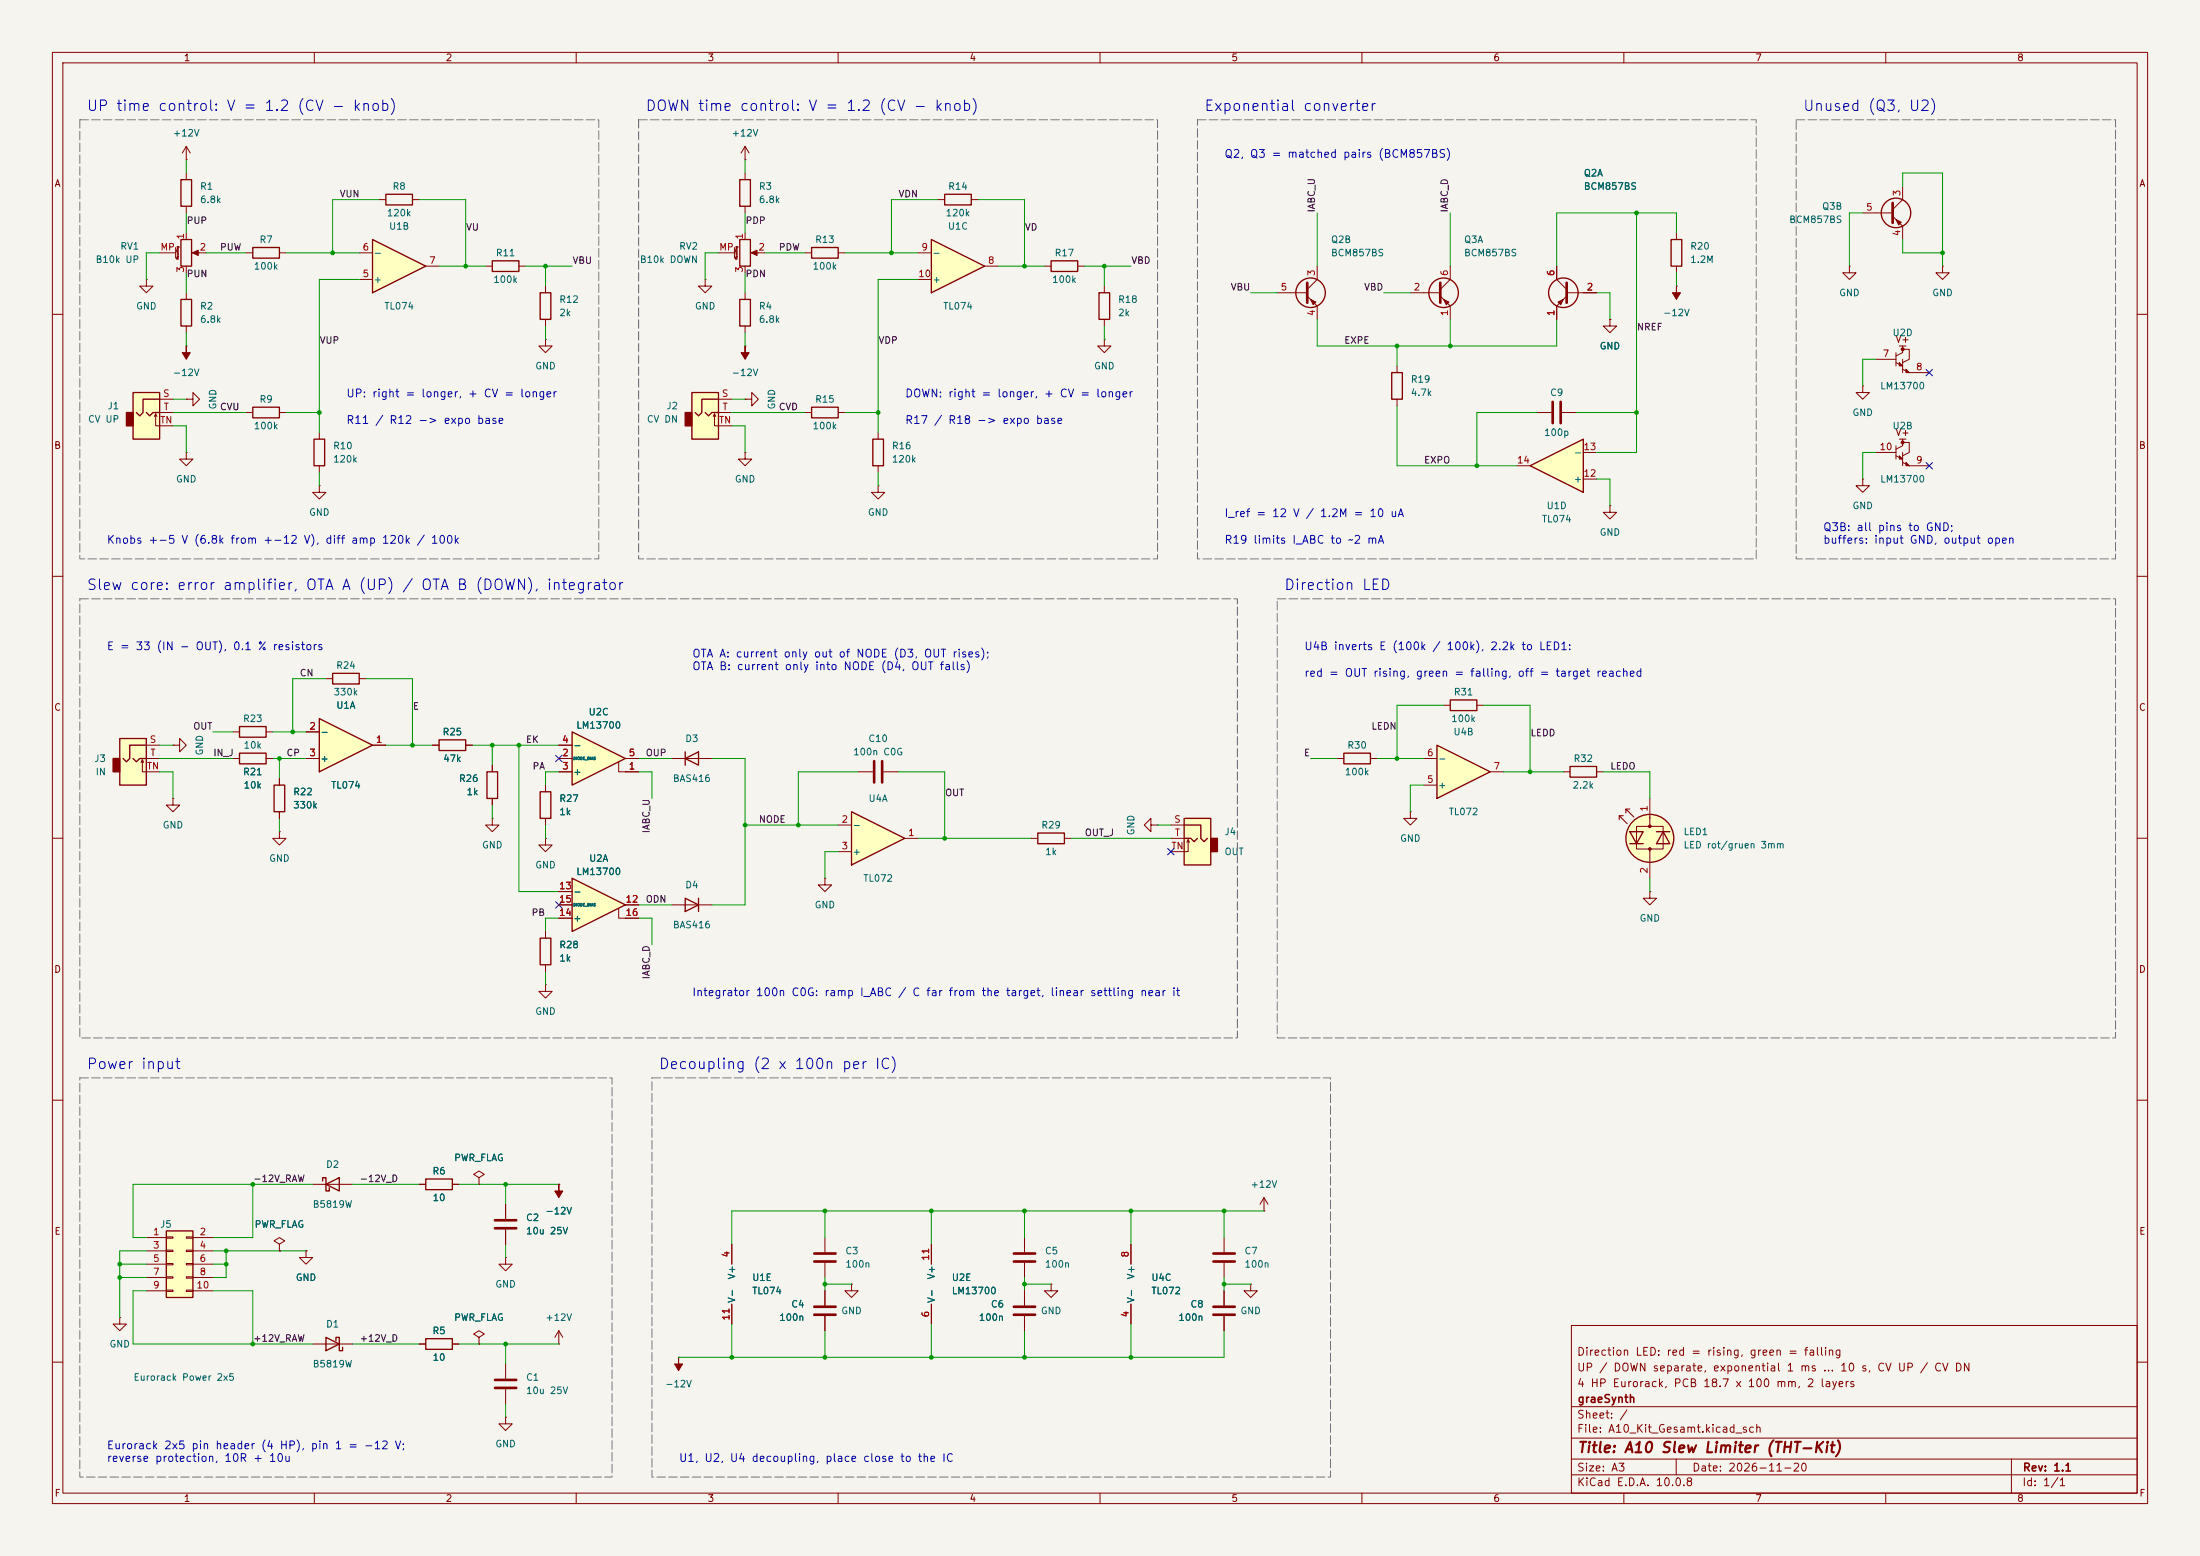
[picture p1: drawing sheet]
<svg xmlns="http://www.w3.org/2000/svg" width="420mm" height="297mm" viewBox="0 0 420 297" stroke-linecap="round" stroke-linejoin="round" font-family="sans-serif">
<path d="M0 0h420v297h-420z" fill="#f5f4ef" stroke="#f5f4ef" stroke-width=".19"/>
<g fill="none" stroke="#840000" stroke-width=".19">
<path d="M10 10h400v277h-400zM12 12h396v273h-396zM60 10v2M110 10v2M160 10v2M210 10v2M260 10v2M310 10v2M360 10v2M137.2 48.3h3M140.2 47.2v2.1M142.2 44.5v1.2"/>
<path d="M142.2 50.8v1.3M143.8 48.3h2.2M10 60h2M35.6 76.2h1.2v-1.3l1.3 1.3-1.3 1.3v-1.3M35.6 76.2h.1M408 60h2M10 110h2M408 110h2M62.2 129.5h1.3M68.6 129.5h1.2M10 160h2M408 160h2"/>
<path d="M10 210h2M408 210h2M300 253h108v32h-108zM10 260h2M300 278.5h108M300 274.5h108M300 268.5h108M320 278.5v3M384 278.5v6.5M408 260h2M60 285v2M110 285v2"/>
<path d="M160 285v2M210 285v2M260 285v2M300 281.5h108M310 285v2M360 285v2"/>
</g>
<path d="M141.2 45.7h2.1v5.1h-2.1zM63.5 128.5h5.1v2.1h-5.1z" fill="none" stroke="#840000" stroke-width=".25"/>
<path d="M143.4 48.3l1.1-.5v1z" fill="#840000" stroke="#840000" stroke-width=".19"/>
<path d="M61 137.2l10.1 5-10.1 5.1z" fill="#ffffc2"/>
<path d="M61 137.2l10.1 5-10.1 5.1z" fill="none" stroke="#840000" stroke-width=".25"/>
<path d="M58.4 139.7h2.6M58.4 144.8h2.6M71.1 142.2h2.6" fill="none" stroke="#840000" stroke-width=".19"/>
<path d="M132.1 74.9h5.1v8.9h-5.1z" fill="#ffffc2"/>
<path d="M130.8 78.7h1.3v2.6h-1.3z" fill="#840000" stroke="#840000" stroke-width=".25"/>
<path d="M132.1 74.9h5.1v8.9h-5.1zM134.6 78.7l.7 .7 .6-.7h1.3M137.2 76.2h-3.2v2.5l-.7 .7-.6-.7M166.6 83.8h2.1v5.1h-2.1zM93 147.3h2v5.1h-2z" fill="none" stroke="#840000" stroke-width=".25"/>
<path d="M134.6 53.3v1.3h1.3l-1.3 1.3-1.3-1.3h1.3M134.6 53.3h.1M136.1 79.5l.3-.5v2.3h3.3M136.4 79l.3 .5M137.2 76.2h2.5M137.2 78.7h2.5M167.6 82.6v1.2M167.6 88.9v1.3M33 142.2h1.3v-1.2l1.3 1.2-1.3 1.3v-1.3M33 142.2h.1M94 146.1v1.2M94 152.4v1.3" fill="none" stroke="#840000" stroke-width=".19"/>
<path d="M31.7 234.9h5.1v12.7h-5.1z" fill="#ffffc2"/>
<path d="M31.7 234.9h5.1v12.7h-5.1zM81.3 255.5h5.1v2.1h-5.1z" fill="none" stroke="#840000" stroke-width=".25"/>
<g fill="none" stroke="#840000" stroke-width=".19">
<path d="M104.1 188v1.2h1.3l-1.3 1.3-1.2-1.3h1.2M104.1 188h.1M27.9 236.2h3.8M27.9 238.8h3.8M31.7 236.1h1.3v.2h-1.3zM31.7 238.6h1.3v.3h-1.3zM35.6 236.1h1.2v.2h-1.2zM35.6 238.6h1.2v.3h-1.2zM36.8 236.2h3.8M36.8 238.8h3.8M27.9 241.3h3.8M27.9 243.8h3.8"/>
<path d="M27.9 246.4h3.8M31.7 241.2h1.3v.2h-1.3zM31.7 243.7h1.3v.3h-1.3zM31.7 246.3h1.3v.2h-1.3zM35.6 241.2h1.2v.2h-1.2zM35.6 243.7h1.2v.3h-1.2zM35.6 246.3h1.2v.2h-1.2zM36.8 241.3h3.8M36.8 243.8h3.8M36.8 246.4h3.8M80 256.5h1.3M86.4 256.5h1.2"/>
</g>
<path d="M177.8 45.7l10.2 5.1-10.2 5.1z" fill="#ffffc2"/>
<g fill="none" stroke="#840000" stroke-width=".25">
<path d="M180.3 37.1h5.1v2h-5.1zM141.2 57.2h2.1v5h-2.1zM154.9 47.2h5.1v2.1h-5.1zM177.8 45.7l10.2 5.1-10.2 5.1zM200.7 49.8h5v2h-5zM209.8 55.9h2v5.1h-2zM48.3 77.7h5v2.1h-5zM59.9 83.8h2.1v5.1h-2.1zM45.7 138.7h5.1v2h-5.1zM45.7 143.8h5.1v2h-5.1zM52.3 149.9h2.1v5h-2.1zM83.8 141.2h5.1v2.1h-5.1z"/>
<path d="M103.1 151.1h2.1v5.1h-2.1zM61.6 225.4v-.6h.6v2.5h.7v-.6M62.2 226.1l2.6-1.3v2.5z"/>
</g>
<g fill="none" stroke="#840000" stroke-width=".19">
<path d="M179.1 38.1h1.2M185.4 38.1h1.3M142.2 55.9v1.3M153.7 48.3h1.2M160 48.3h1.3M175.3 48.3h2.5M175.3 53.3h2.5M188 50.8h2.5M199.4 50.8h1.3M205.7 50.8h1.3M210.8 54.6v1.3M47 78.7h1.3"/>
<path d="M53.3 78.7h1.3M142.2 62.2v1.3M210.8 61v1.2M35.6 86.4v1.2h1.2l-1.2 1.3-1.3-1.3h1.3M35.6 86.4h.1M61 92.7v1.3h1.2l-1.2 1.3-1.3-1.3h1.3M61 92.7h.1M61 82.6v1.2M61 88.9v1.3M167.6 92.7v1.3h1.3l-1.3 1.3-1.2-1.3h1.2M167.6 92.7h.1M44.4 139.7h1.3"/>
<path d="M50.8 139.7h1.3M33 152.4v1.3h1.3l-1.3 1.2-1.3-1.2h1.3M33 152.4h.1M44.4 144.8h1.3M50.8 144.8h1.3M53.3 158.8v1.2h1.3l-1.3 1.3-1.2-1.3h1.2M53.3 158.8h.1M53.3 148.6v1.3M53.3 154.9v1.3M82.5 142.2h1.3M88.9 142.2h1.3M104.1 149.9v1.2"/>
<path d="M104.1 156.2v1.3M53.3 237.5l1.1-.6-1.1-.7-1 .7 1 .6v1.3M53.3 238.8h.1M59.7 226.1h7.6M91.4 224.8l1.1-.6-1.1-.7-1 .7 1 .6v1.3M91.4 226.1h.1M91.4 255.3l1.1-.7-1.1-.6-1 .6 1 .7v1.2M91.4 256.5h.1"/>
</g>
<path d="M25.4 74.9h5.1v8.9h-5.1z" fill="#ffffc2"/>
<path d="M24.1 78.7h1.3v2.6h-1.3z" fill="#840000" stroke="#840000" stroke-width=".25"/>
<path d="M34.5 34.3h2.1v5.1h-2.1zM48.3 47.2h5v2.1h-5zM25.4 74.9h5.1v8.9h-5.1zM27.9 78.7l.7 .7 .6-.7h1.3M30.5 76.2h-3.2v2.5l-.6 .7-.7-.7M154.9 77.7h5.1v2.1h-5.1z" fill="none" stroke="#840000" stroke-width=".25"/>
<g fill="none" stroke="#840000" stroke-width=".19">
<path d="M35.6 30.5h.1M35.6 27.9l-.8 1.3M35.6 27.9l.7 1.3M35.6 27.9v2.6M35.6 33v1.3M35.6 39.4v1.2M142.2 30.5h.1M142.2 27.9l-.7 1.3M142.2 27.9l.8 1.3M142.2 27.9v2.6M47 48.3h1.3M53.3 48.3h1.3"/>
<path d="M29.5 79.5l.2-.5v2.3h3.3M29.7 79l.3 .5M30.5 76.2h2.5M30.5 78.7h2.5M104.1 64.8v1.2h1.3l-1.3 1.3-1.2-1.3h1.2M104.1 64.8h.1M153.7 78.7h1.2M160 78.7h1.3M210.8 64.8v1.2h1.3l-1.3 1.3-1.3-1.3h1.3M210.8 64.8h.1M96.5 229.9v2.8M96.5 234.7v2.8"/>
</g>
<path d="M94.5 234.4h4.1M94.5 232.9h4.1" fill="none" stroke="#840000" stroke-width=".51"/>
<path d="M71.1 45.7l10.2 5.1-10.2 5.1z" fill="#ffffc2"/>
<path d="M73.7 37.1h5v2h-5zM34.5 57.2h2.1v5h-2.1zM34.5 45.7h2.1v5.1h-2.1zM71.1 45.7l10.2 5.1-10.2 5.1zM94 49.8h5.1v2h-5.1zM103.1 55.9h2.1v5.1h-2.1zM130.8 171.5l2.5 1.2-2.5 1.3zM133.3 171.5v2.5M62.2 255.3l2.6 1.2-2.6 1.3zM64.1 255.9v-.6h.7v2.5h.6v-.6" fill="none" stroke="#840000" stroke-width=".25"/>
<g fill="none" stroke="#840000" stroke-width=".19">
<path d="M72.4 38.1h1.3M78.7 38.1h1.3M27.9 53.3v1.3h1.3l-1.3 1.3-1.2-1.3h1.2M27.9 53.3h.1M30.5 48.3h3M33.5 47.2v2.1M35.6 44.5v1.2M35.6 50.8v1.3M35.6 55.9v1.3M37.1 48.3h2.3M68.6 53.3h2.5M68.6 48.3h2.5"/>
<path d="M81.3 50.8h2.5M92.7 50.8h1.3M99.1 50.8h1.2M104.1 54.6v1.3M320 54.6h.1M35.6 66h.1M35.6 62.2v1.3M104.1 61v1.2M142.2 76.2h1.3v-1.3l1.3 1.3-1.3 1.3v-1.3M142.2 76.2h.1M142.2 66h.1M142.2 86.4v1.2h1.3l-1.3 1.3-1.2-1.3h1.2"/>
<path d="M142.2 86.4h.1M94 156.2v1.3h1.2l-1.2 1.3-1.3-1.3h1.3M94 156.2h.1M104.1 160v1.3h1.3l-1.3 1.3-1.2-1.3h1.2M104.1 160h.1M128.3 172.7h7.6M58.4 238.8v1.2h1.3l-1.3 1.3-1.3-1.3h1.3M58.4 238.8h.1M59.7 256.5h7.6M96.5 240v1.3h1.3l-1.3 1.3-1.3-1.3h1.3M96.5 240h.1"/>
</g>
<g fill="#840000" stroke="#840000" stroke-width=".19">
<path d="M320 54.6v1.3h.8l-.8 1.3-.7-1.3h.7z"/>
<path d="M35.6 66v1.3h.7l-.7 1.3-.8-1.3h.8z"/>
<path d="M36.7 48.3l1.1-.5v1z"/>
<path d="M142.2 66v1.3h.8l-.8 1.3-.7-1.3h.7z"/>
</g>
<path d="M109.2 139.7l10.2 5.1-10.2 5.1z" fill="#ffffc2"/>
<g fill="none" stroke="#840000" stroke-width=".19">
<path d="M142.2 33v1.3M142.2 39.4v1.2M106.7 147.3h2.5M106.7 144.8h2.5M106.7 142.2h2.5M118.1 145.4v1.9h3.8M119.4 144.8h2.5M22.9 251.5v1.2h1.2l-1.2 1.3-1.3-1.3h1.3M22.9 251.5h.1M106.7 256.5h.1M106.7 254l-.8 1.3M106.7 254l.7 1.3"/>
<path d="M106.7 254v2.5M96.5 270.5v1.3h1.3l-1.3 1.2-1.3-1.2h1.3M96.5 270.5h.1"/>
</g>
<path d="M141.2 34.3h2.1v5.1h-2.1zM109.2 139.7l10.2 5.1-10.2 5.1z" fill="none" stroke="#840000" stroke-width=".25"/>
<path d="M22.9 141h5v8.9h-5z" fill="#ffffc2"/>
<path d="M21.6 144.8h1.3v2.5h-1.3z" fill="#840000" stroke="#840000" stroke-width=".25"/>
<path d="M22.9 141h5v8.9h-5zM25.4 144.8l.6 .6 .7-.6h1.2M27.9 142.2h-3.1v2.6l-.7 .6-.6-.6M103.1 179.1h2.1v5.1h-2.1zM81.3 225h5.1v2.1h-5.1z" fill="none" stroke="#840000" stroke-width=".25"/>
<path d="M26.9 145.5l.3-.5v2.3h3.3M27.2 145l.2 .5M27.9 142.2h2.6M27.9 144.8h2.6M104.1 177.8v1.3M104.1 184.2v1.2M80 226.1h1.3M86.4 226.1h1.2M106.7 226.1h.1M96.5 260.3v2.8M96.5 265.2v2.8" fill="none" stroke="#840000" stroke-width=".19"/>
<path d="M106.7 226.1v1.2h.7l-.7 1.3-.8-1.3h.8z" fill="#840000" stroke="#840000" stroke-width=".19"/>
<path d="M94.5 263.4h4.1M94.5 264.9h4.1" fill="none" stroke="#840000" stroke-width=".51"/>
<path d="M109.2 167.6l10.2 5.1-10.2 5.1z" fill="#ffffc2"/>
<g fill="none" stroke="#840000" stroke-width=".19">
<path d="M128.3 144.8h7.6M163.8 147.3h2.8M168.7 147.3h2.7M269.2 154.9v1.3h1.3l-1.3 1.3-1.2-1.3h1.2M269.2 154.9h.1M106.7 172.7h2.5M106.7 170.2h2.5M106.7 175.3h2.5M118.1 173.4v1.9h3.8M119.4 172.7h2.5M157.5 167.6v1.3h1.2l-1.2 1.3-1.3-1.3h1.3M157.5 167.6h.1"/>
<path d="M139.7 237.5v3.8M157.5 236.2v2.8M177.8 237.5v3.8M195.6 236.2v2.8M215.9 237.5v3.8M233.7 236.2v2.8M241.3 231.1h.1M241.3 228.6l-.8 1.3M241.3 228.6l.8 1.3M241.3 228.6v2.5M129.5 259.1h.1M139.7 248.9v3.8"/>
<path d="M157.5 241v2.8M157.5 246.4v2.8M157.5 251.2v2.8M162.6 245.1v1.3h1.2l-1.2 1.2-1.3-1.2h1.3M162.6 245.1h.1M177.8 248.9v3.8M195.6 241v2.8M195.6 246.4v2.8M195.6 251.2v2.8M200.7 245.1v1.3h1.2l-1.2 1.2-1.3-1.2h1.3M200.7 245.1h.1M215.9 248.9v3.8"/>
<path d="M233.7 241v2.8M233.7 246.4v2.8M233.7 251.2v2.8M238.8 245.1v1.3h1.2l-1.2 1.2-1.3-1.2h1.3M238.8 245.1h.1"/>
</g>
<path d="M130.8 144.8l2.5-1.3v2.6zM130.8 143.5v2.6M109.2 167.6l10.2 5.1-10.2 5.1z" fill="none" stroke="#840000" stroke-width=".25"/>
<path d="M129.5 259.1v1.2h.8l-.8 1.3-.7-1.3h.7z" fill="#840000" stroke="#840000" stroke-width=".19"/>
<g fill="none" stroke="#840000" stroke-width=".51">
<path d="M166.9 145.3v4.1M168.4 145.3v4.1M155.4 239.3h4.1M193.5 239.3h4.1M231.6 239.3h4.1M155.4 240.8h4.1M155.4 249.4h4.1M155.4 251h4.1M193.5 240.8h4.1M193.5 249.4h4.1M193.5 251h4.1M231.6 240.8h4.1"/>
<path d="M231.6 249.4h4.1M231.6 251h4.1"/>
</g>
<path d="M226.1 156.2h5v8.9h-5z" fill="#ffffc2"/>
<path d="M231.1 160h1.3v2.6h-1.3z" fill="#840000" stroke="#840000" stroke-width=".25"/>
<path d="M226.1 156.2h5v8.9h-5zM226.1 157.5h3.1v2.5l.7 .7 .6-.7M226.1 160h1.2l.7 .7 .6-.7" fill="none" stroke="#840000" stroke-width=".25"/>
<path d="M223.5 157.5h2.6M223.5 160h2.6M226.8 160.3l-.2 .5M227.1 160.8l-.3-.5v2.3h-3.3" fill="none" stroke="#840000" stroke-width=".19"/>
<path d="M162.6 154.9l10.1 5.1-10.1 5.1z" fill="#ffffc2"/>
<g fill="none" stroke="#840000" stroke-width=".25">
<path d="M162.6 154.9l10.1 5.1-10.1 5.1zM198.1 159h5.1v2h-5.1z"/>
<circle cx="361.9" cy="40.6" r="2.82"/>
</g>
<g fill="none" stroke="#840000" stroke-width=".19">
<path d="M363.2 35.6v2.5l-1.9 1.9M353.1 50.8v1.3h1.2l-1.2 1.2-1.3-1.2h1.3M353.1 50.8h.1M355.6 40.6h5.7M361.3 41.3l1.9 1.9v2.5M370.8 50.8v1.3h1.3l-1.3 1.2-1.2-1.2h1.2M370.8 50.8h.1M355.6 73.7v1.2h1.3l-1.3 1.3-1.3-1.3h1.3M355.6 73.7h.1M358.1 68.6h3.8M361.9 67.3v2.6M361.9 69.2l1.3 .7"/>
<path d="M362.6 66h1.3M363.2 66v1.3l-1.3 .6M363.2 66.7h1.3v1.9l-1.3 .6M363.2 68.6v2.5M363.2 70.5l1.3 .6h3.8M355.6 91.4v1.3h1.3l-1.3 1.3-1.3-1.3h1.3M355.6 91.4h.1M358.1 86.4h3.8M361.9 85.1v2.5M361.9 87l1.3 .6M362.6 83.8h1.3M363.2 83.8v1.3l-1.3 .6"/>
<path d="M363.2 84.5h1.3v1.9l-1.3 .6M363.2 86.4v2.5M363.2 88.3l1.3 .6h3.8M160 157.5h2.6M219.7 157.5v-1.3l-1.3 1.3 1.3 1.3v-1.3h1.3M221 157.5h.1M160 162.6h2.6M172.7 160h2.6M196.8 160h1.3M203.2 160h1.3"/>
</g>
<path d="M361.3 38.7v3.8" fill="none" stroke="#840000" stroke-width=".51"/>
<g fill="#840000" stroke="#840000" stroke-width=".19">
<path d="M361.9 41.9l1.1 .5-.5 .5z"/>
<path d="M362.6 87l.6 .6h-.6z"/>
<path d="M363.9 88.3l.6 .6h-.6z"/>
<path d="M362.6 69.2l.6 .7h-.6z"/>
<path d="M363.9 70.5l.6 .6h-.6z"/>
</g>
<g fill="#840000" stroke="#840000" stroke-width=".25">
<circle cx="363.2" cy="84.5" r=".25"/>
<circle cx="363.2" cy="66.7" r=".25"/>
</g>
<circle cx="315" cy="160" r="4.6" fill="#ffffc2"/>
<path d="M312.4 157.7h5.1v4.4h-5.1zM315 152.4v3.8M315 162.1v5.5" fill="none" stroke="#840000" stroke-width=".19"/>
<g fill="#840000" stroke="#840000" stroke-width=".19">
<path d="M315 156v1.7z"/>
<circle cx="315" cy="162.1" r=".25"/>
<circle cx="315" cy="157.7" r=".25"/>
</g>
<g fill="none" stroke="#840000" stroke-width=".25">
<path d="M311.1 158.8h2.6l-1.3 2.2zM316.2 158.8h2.6M317.5 158.8l1.3 2.2h-2.6zM311.1 161h2.6"/>
<circle cx="315" cy="160" r="4.6"/>
</g>
<path d="M309.1 156.5v-.8l1.5 1.5M309.1 155.7h.8M310.4 155.2v-.8l1.5 1.6M310.4 154.4h.7" fill="none" stroke="#840000" stroke-width=".2"/>
<path d="M274.3 142.2l10.2 5.1-10.2 5.1z" fill="#ffffc2"/>
<path d="M276.9 133.6h5v2h-5zM256.5 143.8h5.1v2h-5.1zM274.3 142.2l10.2 5.1-10.2 5.1zM299.7 146.3h5.1v2h-5.1z" fill="none" stroke="#840000" stroke-width=".25"/>
<g fill="none" stroke="#840000" stroke-width=".19">
<path d="M293.4 78.7h2.8M298.2 78.7h2.8M307.3 61v1.2h1.3l-1.3 1.3-1.2-1.3h1.2M307.3 61h.1M307.3 96.5v1.3h1.3l-1.3 1.3-1.2-1.3h1.2M307.3 96.5h.1M275.6 134.6h1.3M281.9 134.6h1.3M255.3 144.8h1.2M261.6 144.8h1.3M271.8 149.9h2.5M271.8 144.8h2.5"/>
<path d="M284.5 147.3h2.5M298.4 147.3h1.3M304.8 147.3h1.3M315 170.2v1.3h1.2l-1.2 1.2-1.3-1.2h1.3M315 170.2h.1"/>
</g>
<path d="M296.4 76.7v4.1M297.9 76.7v4.1" fill="none" stroke="#840000" stroke-width=".51"/>
<path d="M292.1 88.9l10.2-5.1v10.2z" fill="#ffffc2"/>
<g fill="none" stroke="#840000" stroke-width=".25">
<path d="M319 45.7h2.1v5.1h-2.1zM265.7 71.1h2v5.1h-2zM292.1 88.9l10.2-5.1v10.2z"/>
<circle cx="250.2" cy="55.9" r="2.82"/>
<circle cx="275.6" cy="55.9" r="2.82"/>
<circle cx="298.4" cy="55.9" r="2.82"/>
</g>
<g fill="none" stroke="#840000" stroke-width=".19">
<path d="M243.8 55.9h5.8M249.6 56.5l1.9 1.9v2.6M251.5 50.8v2.5l-1.9 1.9M269.2 55.9h5.8M275 56.5l1.9 1.9v2.6M276.9 50.8v2.5l-1.9 1.9M297.2 50.8v2.5l1.9 1.9M299.1 55.9h5.7M299.1 56.5l-1.9 1.9v2.6M320 44.5v1.2M320 50.8v1.3M266.7 69.9v1.2"/>
<path d="M266.7 76.2v1.3M307.3 61h.1M289.6 88.9h2.5M302.3 91.4h2.5M302.3 86.4h2.5M58.4 139.7h2.6M44.4 144.8h1.3M50.8 144.8h1.3M53.3 148.6v1.3M53.3 154.9v1.3M58.4 144.8h2.6M71.1 142.2h2.6"/>
<path d="M82.5 142.2h1.3M88.9 142.2h1.3M94 146.1v1.2M94 152.4v1.3M104.1 149.9v1.2M104.1 156.2v1.3M106.7 142.2h2.5M106.7 144.8h2.5M106.7 147.3h2.5M119.4 144.8h2.5M119.4 147.3h2.5M104.1 177.8v1.3"/>
<path d="M106.7 172.7h2.5M106.7 170.2h2.5M106.7 175.3h2.5M119.4 172.7h2.5M119.4 175.3h2.5M104.1 184.2v1.2M53.3 238.8h.1M58.4 238.8h.1M80 226.1h1.3M86.4 226.1h1.2M91.4 226.1h.1M96.5 229.9v2.8"/>
<path d="M96.5 234.7v2.8M106.7 226.1h.1M139.7 237.5v3.8M177.8 237.5v3.8M215.9 237.5v3.8M80 256.5h1.3M86.4 256.5h1.2M91.4 256.5h.1M139.7 248.9v3.8M157.5 246.4v2.8M157.5 251.2v2.8M177.8 248.9v3.8"/>
<path d="M195.6 246.4v2.8M195.6 251.2v2.8M215.9 248.9v3.8M233.7 246.4v2.8M233.7 251.2v2.8"/>
</g>
<path d="M249.6 54v3.8M275 54v3.8M299.1 54v3.8" fill="none" stroke="#840000" stroke-width=".51"/>
<g fill="#840000" stroke="#840000" stroke-width=".19">
<path d="M250.2 57.2l1 .5-.5 .5z"/>
<path d="M297.4 57.7l1-.5-.5 1z"/>
<path d="M275.6 57.2l1 .5-.5 .5z"/>
</g>
<g fill="none" stroke="#009600" stroke-width=".19">
<path d="M35.6 30.5v2.5M72.4 38.1h-8.9v10.2M80 38.1h8.9v12.7M142.2 30.5v2.5M179.1 38.1h-8.9v10.2M186.7 38.1h8.9v12.7M363.2 35.6v-2.6h7.6v17.8M30.5 48.3h-2.6v5M35.6 40.6v3.9M35.6 52.1v3.8M39.4 48.3h7.6M54.6 48.3h14"/>
<path d="M68.6 53.3h-7.6v29.3M83.8 50.8h8.9M100.3 50.8h8.9M104.1 50.8v3.8M137.2 48.3h-2.6v5M142.2 40.6v3.9M142.2 52.1v3.8M146 48.3h7.7M161.3 48.3h14M175.3 53.3h-7.7v29.3M190.5 50.8h8.9M207 50.8h8.9"/>
<path d="M210.8 50.8v3.8M238.8 55.9h5M251.5 40.6v10.2M264.2 55.9h5M276.9 40.6v10.2M304.8 55.9h2.5v5.1M312.4 40.6v45.8h-7.6M320 44.5v-3.9h-22.8v10.2M320 52.1v2.5M355.6 40.6h-2.5v10.2M363.2 45.7v2.6h7.6M33 78.7h14"/>
<path d="M33 76.2h2.6M35.6 63.5v2.5M54.6 78.7h6.4M104.1 62.2v2.6M139.7 78.7h14M139.7 76.2h2.5M142.2 63.5v2.5M161.3 78.7h6.3M210.8 62.2v2.6M251.5 61v5h45.7v-5M266.7 66v3.9M266.7 77.5v11.4h22.9"/>
<path d="M276.9 61v5M293.4 78.7h-11.5v10.2M301 78.7h11.4M358.1 68.6h-2.5v5.1M33 81.3h2.6v5.1M61 90.2v2.5M139.7 81.3h2.5v5.1M167.6 90.2v2.5M304.8 91.4h2.5v5.1M358.1 86.4h-2.5v5M40.6 139.7h3.8M52.1 139.7h6.3"/>
<path d="M62.2 129.5h-6.3v10.2M69.8 129.5h8.9v12.7M275.6 134.6h-8.9v10.2M283.2 134.6h8.9v12.7M30.5 144.8h13.9M30.5 147.3h2.5v5.1M30.5 142.2h2.5M52.1 144.8h6.3M53.3 144.8v3.8M53.3 156.2v2.6M73.7 142.2h8.8M90.2 142.2h16.5"/>
<path d="M94 142.2v3.9M94 153.7v2.5M99.1 142.2v28h7.6M104.1 157.5v2.5M106.7 147.3h-2.6v2.6M121.9 147.3h2.6v5.1M121.9 144.8h6.4M135.9 144.8h6.3v27.9h-6.3M142.2 157.5h17.8M163.8 147.3h-11.4v10.2M171.4 147.3h8.9v12.7M221 157.5h2.5"/>
<path d="M250.2 144.8h5.1M262.9 144.8h8.9M271.8 149.9h-2.6v5M287 147.3h11.4M306.1 147.3h8.9v5.1M106.7 175.3h-2.6v2.5M121.9 175.3h2.6v5M121.9 172.7h6.4M160 162.6h-2.5v5M175.3 160h21.5M204.5 160h19M315 167.6v2.6"/>
<path d="M104.1 185.4v2.6M27.9 238.8h-5v12.7M40.6 238.8h17.8M43.2 238.8v5h-2.6M48.3 226.1v10.1h-7.7M59.7 226.1h-34.3v10.1h2.5M67.3 226.1h12.7M87.6 226.1h19.1M96.5 226.1v3.8M96.5 237.5v2.5M157.5 231.1v5.1M177.8 231.1v6.4"/>
<path d="M195.6 231.1v5.1M215.9 231.1v6.4M233.7 231.1v5.1M241.3 231.1h-101.6v6.4M22.9 241.3h5M22.9 243.8h5M27.9 246.4h-2.5v10.1h34.3M40.6 246.4h7.7v10.1M40.6 241.3h2.6M67.3 256.5h12.7M87.6 256.5h19.1M96.5 256.5v3.8"/>
<path d="M139.7 252.7v6.4M157.5 243.8v2.6M157.5 254v5.1M157.5 245.1h5.1M177.8 252.7v6.4M195.6 243.8v2.6M195.6 254v5.1M195.6 245.1h5.1M215.9 252.7v6.4M233.7 254v5.1h-104.2M233.7 245.1h5.1M233.7 243.8v2.6"/>
<path d="M96.5 268v2.5"/>
</g>
<path d="M367.7 70.5l1.2 1.2M368.9 70.5l-1.2 1.2M367.7 88.3l1.2 1.2M368.9 88.3l-1.2 1.2M106.1 144.2l1.2 1.2M107.3 144.2l-1.2 1.2M106.1 172.1l1.2 1.2M107.3 172.1l-1.2 1.2M222.9 162l1.2 1.2M224.1 162l-1.2 1.2" fill="none" stroke="#000084" stroke-width=".19"/>
<path d="M15.2 22.9h99.1v83.8h-99.1zM121.9 22.9h99.1v83.8h-99.1zM228.6 22.9h106.7v83.8h-106.7zM342.9 22.9h61v83.8h-61zM15.2 114.3h221v83.8h-221zM243.8 114.3h160.1v83.8h-160.1zM15.2 205.7h101.6v76.2h-101.6zM124.5 205.7h129.5v76.2h-129.5z" fill="none" stroke="#787878" stroke-width=".19" stroke-dasharray="1.6 .6"/>
<g fill="#009600">
<circle cx="104.1" cy="50.8" r=".46"/>
<circle cx="88.9" cy="50.8" r=".46"/>
<circle cx="61" cy="78.7" r=".46"/>
<circle cx="63.5" cy="48.3" r=".46"/>
<circle cx="53.3" cy="144.8" r=".46"/>
<circle cx="99.1" cy="142.2" r=".46"/>
<circle cx="55.9" cy="139.7" r=".46"/>
<circle cx="78.7" cy="142.2" r=".46"/>
<circle cx="94" cy="142.2" r=".46"/>
<circle cx="170.2" cy="48.3" r=".46"/>
<circle cx="195.6" cy="50.8" r=".46"/>
<circle cx="210.8" cy="50.8" r=".46"/>
<circle cx="167.6" cy="78.7" r=".46"/>
<circle cx="43.2" cy="238.8" r=".46"/>
<circle cx="48.3" cy="226.1" r=".46"/>
<circle cx="22.9" cy="241.3" r=".46"/>
<circle cx="22.9" cy="243.8" r=".46"/>
<circle cx="43.2" cy="241.3" r=".46"/>
<circle cx="48.3" cy="256.5" r=".46"/>
<circle cx="96.5" cy="226.1" r=".46"/>
<circle cx="96.5" cy="256.5" r=".46"/>
<circle cx="157.5" cy="231.1" r=".46"/>
<circle cx="177.8" cy="231.1" r=".46"/>
<circle cx="195.6" cy="231.1" r=".46"/>
<circle cx="177.8" cy="259.1" r=".46"/>
<circle cx="195.6" cy="245.1" r=".46"/>
<circle cx="195.6" cy="259.1" r=".46"/>
<circle cx="233.7" cy="231.1" r=".46"/>
<circle cx="233.7" cy="245.1" r=".46"/>
<circle cx="215.9" cy="231.1" r=".46"/>
<circle cx="215.9" cy="259.1" r=".46"/>
<circle cx="157.5" cy="245.1" r=".46"/>
<circle cx="139.7" cy="259.1" r=".46"/>
<circle cx="157.5" cy="259.1" r=".46"/>
<circle cx="152.4" cy="157.5" r=".46"/>
<circle cx="180.3" cy="160" r=".46"/>
<circle cx="142.2" cy="157.5" r=".46"/>
<circle cx="370.8" cy="48.3" r=".46"/>
<circle cx="292.1" cy="147.3" r=".46"/>
<circle cx="266.7" cy="144.8" r=".46"/>
<circle cx="312.4" cy="78.7" r=".46"/>
<circle cx="266.7" cy="66" r=".46"/>
<circle cx="276.9" cy="66" r=".46"/>
<circle cx="281.9" cy="88.9" r=".46"/>
<circle cx="312.4" cy="40.6" r=".46"/>
</g>
<g font-size="2" fill="#0000c2">
<text x="16.4" y="21.7">UP time control: V = 1.2 (CV - knob)</text>
<text x="123.1" y="21.7">DOWN time control: V = 1.2 (CV - knob)</text>
<text x="229.8" y="21.7">Exponential converter</text>
<text x="344.1" y="21.7">Unused (Q3, U2)</text>
<text x="16.4" y="113.1">Slew core: error amplifier, OTA A (UP) / OTA B (DOWN), integrator</text>
<text x="245" y="113.1">Direction LED</text>
<text x="16.4" y="204.6">Power input</text>
<text x="125.6" y="204.6">Decoupling (2 x 100n per IC)</text>
</g>
<text font-size="2" fill="#840000" x="301" y="277.8">Title: A10 Slew Limiter (THT-Kit)</text>
<g font-size="1.5" fill="#0000c2">
<text x="233.6" y="30.5">Q2, Q3 = matched pairs (BCM857BS)</text>
<text x="66" y="76.2">UP: right = longer, + CV = longer</text>
<text x="172.7" y="76.2">DOWN: right = longer, + CV = longer</text>
<text x="66" y="81.3">R11 / R12 -&gt; expo base</text>
<text x="172.7" y="81.3">R17 / R18 -&gt; expo base</text>
<text x="233.6" y="99.1">I_ref = 12 V / 1.2M = 10 uA</text>
<text x="347.9" y="101.7">Q3B: all pins to GND;</text>
<text x="20.3" y="104.2">Knobs +-5 V (6.8k from +-12 V), diff amp 120k / 100k</text>
<text x="233.6" y="104.2">R19 limits I_ABC to ~2 mA</text>
<text x="347.9" y="104.2">buffers: input GND, output open</text>
<text x="20.3" y="124.5">E = 33 (IN - OUT), 0.1 % resistors</text>
<text x="132" y="125.9">OTA A: current only out of NODE (D3, OUT rises);</text>
<text x="248.9" y="124.5">U4B inverts E (100k / 100k), 2.2k to LED1:</text>
<text x="132" y="128.3">OTA B: current only into NODE (D4, OUT falls)</text>
<text x="248.9" y="129.6">red = OUT rising, green = falling, off = target reached</text>
<text x="132" y="190.5">Integrator 100n C0G: ramp I_ABC / C far from the target, linear settling near it</text>
<text x="20.3" y="277">Eurorack 2x5 pin header (4 HP), pin 1 = -12 V;</text>
<text x="20.3" y="279.4">reverse protection, 10R + 10u</text>
<text x="129.5" y="279.4">U1, U2, U4 decoupling, place close to the IC</text>
</g>
<g font-size="1.5" fill="#840000">
<text x="300.9" y="262.1">UP / DOWN separate, exponential 1 ms ... 10 s, CV UP / CV DN</text>
<text x="300.9" y="259.1">Direction LED: red = rising, green = falling</text>
<text x="300.9" y="265.1">4 HP Eurorack, PCB 18.7 x 100 mm, 2 layers</text>
<text x="301" y="268.1">graeSynth</text>
<text x="300.9" y="273.8">File: A10_Kit_Gesamt.kicad_sch</text>
<text x="300.9" y="271.1">Sheet: /</text>
<text x="300.9" y="281.2">Size: A3</text>
<text x="322.9" y="281.2">Date: 2026-11-20</text>
<text x="386" y="281.2">Rev: 1.1</text>
<text x="300.9" y="284">KiCad E.D.A. 10.0.8</text>
<text x="385.9" y="284">Id: 1/1</text>
</g>
<g font-size="1.3" fill="#840000">
<text x="35" y="12">1</text>
<text x="85" y="12">2</text>
<text x="135" y="12">3</text>
<text x="185" y="12">4</text>
<text x="235" y="12">5</text>
<text x="285" y="12">6</text>
<text x="335" y="12">7</text>
<text x="385" y="12">8</text>
<text x="10.3" y="36">A</text>
<text x="408.3" y="36">A</text>
<text x="361.8" y="65.7">V+</text>
<text x="361.8" y="83.5">V+</text>
<text x="10.2" y="86">B</text>
<text x="408.2" y="86">B</text>
<text x="10.2" y="136">C</text>
<text x="408.2" y="136">C</text>
<text x="10.2" y="186">D</text>
<text x="408.2" y="186">D</text>
<text x="10.3" y="236">E</text>
<text x="408.3" y="236">E</text>
<text x="10.3" y="286">F</text>
<text x="35" y="287">1</text>
<text x="85" y="287">2</text>
<text x="135" y="287">3</text>
<text x="185" y="287">4</text>
<text x="235" y="287">5</text>
<text x="285" y="287">6</text>
<text x="335" y="287">7</text>
<text x="385" y="287">8</text>
<text x="408.3" y="286">F</text>
</g>
<g font-size="1.3" fill="#006464">
<text x="32.9" y="26.4">+12V</text>
<text x="139.6" y="26.4">+12V</text>
<text x="302.2" y="34">Q2A</text>
<text x="38.1" y="36.5">R1</text>
<text x="38.1" y="39.1">6.8k</text>
<text x="73.7" y="41.6">120k</text>
<text x="74.8" y="36.5">R8</text>
<text x="144.8" y="36.5">R3</text>
<text x="144.8" y="39.1">6.8k</text>
<text x="180.4" y="41.6">120k</text>
<text x="180.9" y="36.5">R14</text>
<text x="302.2" y="36.5">BCM857BS</text>
<text x="347.7" y="40.3">Q3B</text>
<text x="22.9" y="48">RV1</text>
<text x="49.4" y="46.7">R7</text>
<text x="74.2" y="44.1">U1B</text>
<text x="129.5" y="48">RV2</text>
<text x="155.5" y="46.7">R13</text>
<text x="180.8" y="44.1">U1C</text>
<text x="254" y="46.7">Q2B</text>
<text x="279.4" y="46.7">Q3A</text>
<text x="322.6" y="48">R20</text>
<text x="341.5" y="42.9">BCM857BS</text>
<text x="18.1" y="50.5">B10k UP</text>
<text x="48.3" y="51.8">100k</text>
<text x="71.2" y="49.2">-</text>
<text x="94.5" y="49.2">R11</text>
<text x="122" y="50.5">B10k DOWN</text>
<text x="155" y="51.8">100k</text>
<text x="177.9" y="49.2">-</text>
<text x="201.2" y="49.2">R17</text>
<text x="254" y="49.2">BCM857BS</text>
<text x="279.4" y="49.2">BCM857BS</text>
<text x="322.6" y="50.5">1.2M</text>
<text x="25.9" y="59.4">GND</text>
<text x="38.1" y="59.4">R2</text>
<text x="71.2" y="54.3">+</text>
<text x="73.3" y="59.4">TL074</text>
<text x="94.1" y="54.3">100k</text>
<text x="106.7" y="58.1">R12</text>
<text x="132.6" y="59.4">GND</text>
<text x="144.8" y="59.4">R4</text>
<text x="177.9" y="54.3">+</text>
<text x="179.9" y="59.4">TL074</text>
<text x="200.7" y="54.3">100k</text>
<text x="213.3" y="58.1">R18</text>
<text x="351" y="56.8">GND</text>
<text x="368.8" y="56.8">GND</text>
<text x="38.1" y="61.9">6.8k</text>
<text x="106.7" y="60.7">2k</text>
<text x="144.8" y="61.9">6.8k</text>
<text x="213.3" y="60.7">2k</text>
<text x="317.4" y="60.7">-12V</text>
<text x="361.2" y="64.5">U2D</text>
<text x="102.1" y="70.8">GND</text>
<text x="208.8" y="70.8">GND</text>
<text x="305.3" y="67">GND</text>
<text x="32.9" y="72.1">-12V</text>
<text x="49.4" y="77.2">R9</text>
<text x="139.6" y="72.1">-12V</text>
<text x="155.5" y="77.2">R15</text>
<text x="269.2" y="73.4">R19</text>
<text x="269.2" y="75.9">4.7k</text>
<text x="295.8" y="75.9">C9</text>
<text x="358.8" y="74.6">LM13700</text>
<text x="16.7" y="81">CV UP</text>
<text x="20.4" y="78.4">J1</text>
<text x="41.6" y="78.3" transform="rotate(-90 41.6 78.3)">GND</text>
<text x="48.3" y="82.2">100k</text>
<text x="123.4" y="81">CV DN</text>
<text x="127.1" y="78.4">J2</text>
<text x="148.3" y="78.3" transform="rotate(-90 148.3 78.3)">GND</text>
<text x="155" y="82.2">100k</text>
<text x="294.7" y="83.5">100p</text>
<text x="353.5" y="79.7">GND</text>
<text x="361.2" y="82.2">U2B</text>
<text x="63.5" y="86.1">R10</text>
<text x="63.5" y="88.6">120k</text>
<text x="170.2" y="86.1">R16</text>
<text x="170.2" y="88.6">120k</text>
<text x="300.3" y="87.3">-</text>
<text x="33.5" y="92.4">GND</text>
<text x="140.2" y="92.4">GND</text>
<text x="300.3" y="92.4">+</text>
<text x="358.8" y="92.4">LM13700</text>
<text x="58.9" y="98.8">GND</text>
<text x="165.6" y="98.8">GND</text>
<text x="294.2" y="100">TL074</text>
<text x="295.1" y="97.5">U1D</text>
<text x="353.5" y="97.5">GND</text>
<text x="305.3" y="102.6">GND</text>
<text x="64.1" y="128">R24</text>
<text x="63.6" y="133">330k</text>
<text x="64.1" y="135.6">U1A</text>
<text x="112.3" y="136.9">U2C</text>
<text x="277.4" y="133">R31</text>
<text x="46.3" y="138.1">R23</text>
<text x="46.4" y="143.2">10k</text>
<text x="61.1" y="140.7">-</text>
<text x="84.4" y="140.7">R25</text>
<text x="109.3" y="143.2">-</text>
<text x="109.9" y="139.4">LM13700</text>
<text x="130.7" y="141.9">D3</text>
<text x="165.7" y="141.9">C10</text>
<text x="257.1" y="143.2">R30</text>
<text x="276.9" y="138.1">100k</text>
<text x="277.4" y="140.7">U4B</text>
<text x="17.9" y="145.7">J3</text>
<text x="18.1" y="148.3">IN</text>
<text x="39.1" y="144.3" transform="rotate(-90 39.1 144.3)">GND</text>
<text x="46.3" y="148.3">R21</text>
<text x="61.1" y="145.7">+</text>
<text x="84.5" y="145.7">47k</text>
<text x="87.5" y="149.6">R26</text>
<text x="109.3" y="148.3">+</text>
<text x="128.4" y="149.6">BAS416</text>
<text x="162.8" y="144.5">100n C0G</text>
<text x="256.6" y="148.3">100k</text>
<text x="274.4" y="145.7">-</text>
<text x="300.3" y="145.7">R32</text>
<text x="46.4" y="150.8">10k</text>
<text x="55.9" y="152.1">R22</text>
<text x="55.9" y="154.6">330k</text>
<text x="63.1" y="150.8">TL074</text>
<text x="89" y="152.1">1k</text>
<text x="106.7" y="153.4">R27</text>
<text x="106.7" y="155.9">1k</text>
<text x="165.7" y="153.4">U4A</text>
<text x="274.4" y="150.8">+</text>
<text x="276.5" y="155.9">TL072</text>
<text x="300.1" y="150.8">2.2k</text>
<text x="31" y="158.4">GND</text>
<text x="162.7" y="158.4">-</text>
<text x="198.7" y="158.4">R29</text>
<text x="216.9" y="159.5" transform="rotate(-90 216.9 159.5)">GND</text>
<text x="233.7" y="159.7">J4</text>
<text x="267.2" y="161">GND</text>
<text x="321.3" y="159.7">LED1</text>
<text x="51.3" y="164.8">GND</text>
<text x="91.9" y="162.3">GND</text>
<text x="102.1" y="166.1">GND</text>
<text x="109.9" y="167.3">LM13700</text>
<text x="112.4" y="164.8">U2A</text>
<text x="162.7" y="163.5">+</text>
<text x="199.4" y="163.5">1k</text>
<text x="233.7" y="163.5">OUT</text>
<text x="321.3" y="162.3">LED rot/gruen 3mm</text>
<text x="109.3" y="171.1">-</text>
<text x="130.7" y="169.9">D4</text>
<text x="155.4" y="173.7">GND</text>
<text x="164.7" y="168.6">TL072</text>
<text x="109.3" y="176.2">+</text>
<text x="128.4" y="177.5">BAS416</text>
<text x="312.9" y="176.2">GND</text>
<text x="106.7" y="181.3">R28</text>
<text x="106.7" y="183.8">1k</text>
<text x="102.1" y="194">GND</text>
<text x="86.6" y="221.9">PWR_FLAG</text>
<text x="62.1" y="223.2">D2</text>
<text x="82.5" y="224.5">R6</text>
<text x="238.6" y="227">+12V</text>
<text x="59.6" y="230.8">B5819W</text>
<text x="82.5" y="229.6">10</text>
<text x="100.3" y="233.4">C2</text>
<text x="104" y="232.1">-12V</text>
<text x="30.5" y="234.6">J5</text>
<text x="48.5" y="234.6">PWR_FLAG</text>
<text x="100.3" y="235.9">10u 25V</text>
<text x="161.3" y="239.7">C3</text>
<text x="199.4" y="239.7">C5</text>
<text x="237.5" y="239.7">C7</text>
<text x="56.4" y="244.8">GND</text>
<text x="140.7" y="244.3" transform="rotate(-90 140.7 244.3)">V+</text>
<text x="143.5" y="244.8">U1E</text>
<text x="161.3" y="242.3">100n</text>
<text x="178.8" y="244.3" transform="rotate(-90 178.8 244.3)">V+</text>
<text x="181.6" y="244.8">U2E</text>
<text x="199.4" y="242.3">100n</text>
<text x="216.9" y="244.3" transform="rotate(-90 216.9 244.3)">V+</text>
<text x="219.7" y="244.8">U4C</text>
<text x="237.5" y="242.3">100n</text>
<text x="94.5" y="246.1">GND</text>
<text x="140.7" y="248.8" transform="rotate(-90 140.7 248.8)">V-</text>
<text x="143.5" y="247.3">TL074</text>
<text x="151" y="249.9">C4</text>
<text x="160.5" y="251.2">GND</text>
<text x="178.8" y="248.8" transform="rotate(-90 178.8 248.8)">V-</text>
<text x="181.6" y="247.3">LM13700</text>
<text x="189.1" y="249.9">C6</text>
<text x="198.6" y="251.2">GND</text>
<text x="216.9" y="248.8" transform="rotate(-90 216.9 248.8)">V-</text>
<text x="219.7" y="247.3">TL072</text>
<text x="227.2" y="249.9">C8</text>
<text x="236.7" y="251.2">GND</text>
<text x="20.8" y="257.5">GND</text>
<text x="62.1" y="253.7">D1</text>
<text x="82.5" y="255">R5</text>
<text x="86.6" y="252.4">PWR_FLAG</text>
<text x="104" y="252.4">+12V</text>
<text x="148.7" y="252.4">100n</text>
<text x="186.8" y="252.4">100n</text>
<text x="224.9" y="252.4">100n</text>
<text x="25.4" y="263.9">Eurorack Power 2x5</text>
<text x="59.6" y="261.3">B5819W</text>
<text x="82.5" y="260">10</text>
<text x="100.3" y="263.9">C1</text>
<text x="100.3" y="266.4">10u 25V</text>
<text x="126.9" y="265.1">-12V</text>
<text x="94.5" y="276.6">GND</text>
</g>
<g font-size="1.3" fill="#0f0f0f">
<text x="64.7" y="38">VUN</text>
<text x="171.4" y="38">VDN</text>
<text x="251.3" y="40.7" transform="rotate(-90 251.3 40.7)">IABC_U</text>
<text x="276.7" y="40.7" transform="rotate(-90 276.7 40.7)">IABC_D</text>
<text x="35.5" y="43.1">PUP</text>
<text x="88.9" y="44.3">VU</text>
<text x="142.2" y="43.1">PDP</text>
<text x="195.6" y="44.3">VD</text>
<text x="35.5" y="53.2">PUN</text>
<text x="41.9" y="48.1">PUW</text>
<text x="109.2" y="50.7">VBU</text>
<text x="142.2" y="53.2">PDN</text>
<text x="148.6" y="48.1">PDW</text>
<text x="215.9" y="50.7">VBD</text>
<text x="234.8" y="55.8">VBU</text>
<text x="260.3" y="55.8">VBD</text>
<text x="60.9" y="65.9">VUP</text>
<text x="167.6" y="65.9">VDP</text>
<text x="256.5" y="65.9">EXPE</text>
<text x="312.4" y="63.4">NREF</text>
<text x="41.9" y="78.6">CVU</text>
<text x="148.6" y="78.6">CVD</text>
<text x="271.8" y="88.8">EXPO</text>
<text x="57.1" y="129.4">CN</text>
<text x="78.7" y="135.8">E</text>
<text x="36.8" y="139.6">OUT</text>
<text x="100.3" y="142.1">EK</text>
<text x="261.7" y="139.6">LEDN</text>
<text x="292.1" y="140.8">LEDD</text>
<text x="40.6" y="144.7">IN_J</text>
<text x="54.6" y="144.7">CP</text>
<text x="101.6" y="147.2">PA</text>
<text x="123.2" y="144.7">OUP</text>
<text x="248.8" y="144.7">E</text>
<text x="307.3" y="147.2">LEDO</text>
<text x="180.3" y="152.3">OUT</text>
<text x="124.3" y="159.2" transform="rotate(-90 124.3 159.2)">IABC_U</text>
<text x="144.8" y="157.4">NODE</text>
<text x="207" y="159.9">OUT_J</text>
<text x="123.2" y="172.6">ODN</text>
<text x="101.4" y="175.1">PB</text>
<text x="124.3" y="187" transform="rotate(-90 124.3 187)">IABC_D</text>
<text x="48.2" y="225.9">-12V_RAW</text>
<text x="68.6" y="225.9">-12V_D</text>
<text x="48.2" y="256.4">+12V_RAW</text>
<text x="68.6" y="256.4">+12V_D</text>
</g>
<g font-size="1.3" fill="#a90000">
<text x="356.1" y="40.5">5</text>
<text x="363.1" y="37.6" transform="rotate(-90 363.1 37.6)">3</text>
<text x="35.4" y="45.8" transform="rotate(-90 35.4 45.8)">1</text>
<text x="142.1" y="45.8" transform="rotate(-90 142.1 45.8)">1</text>
<text x="363.1" y="45.2" transform="rotate(-90 363.1 45.2)">4</text>
<text x="30.5" y="48.1">MP</text>
<text x="35.4" y="52.2" transform="rotate(-90 35.4 52.2)">3</text>
<text x="38" y="48.1">2</text>
<text x="69.1" y="53.2">5</text>
<text x="69.1" y="48.1">6</text>
<text x="81.8" y="50.7">7</text>
<text x="137.2" y="48.1">MP</text>
<text x="142.1" y="52.2" transform="rotate(-90 142.1 52.2)">3</text>
<text x="144.7" y="48.1">2</text>
<text x="175.2" y="53.2">10</text>
<text x="175.8" y="48.1">9</text>
<text x="188.5" y="50.7">8</text>
<text x="251.3" y="52.8" transform="rotate(-90 251.3 52.8)">3</text>
<text x="276.7" y="52.8" transform="rotate(-90 276.7 52.8)">6</text>
<text x="297" y="52.8" transform="rotate(-90 297 52.8)">6</text>
<text x="244.4" y="55.7">5</text>
<text x="269.8" y="55.7">2</text>
<text x="302.8" y="55.7">2</text>
<text x="251.3" y="60.4" transform="rotate(-90 251.3 60.4)">4</text>
<text x="276.7" y="60.4" transform="rotate(-90 276.7 60.4)">1</text>
<text x="297" y="60.4" transform="rotate(-90 297 60.4)">1</text>
<text x="359.3" y="68.4">7</text>
<text x="365.7" y="71">8</text>
<text x="31" y="76.1">S</text>
<text x="137.7" y="76.1">S</text>
<text x="30.5" y="81.1">TN</text>
<text x="31.1" y="78.6">T</text>
<text x="137.2" y="81.1">TN</text>
<text x="137.8" y="78.6">T</text>
<text x="289.5" y="88.8">14</text>
<text x="302.2" y="86.2">13</text>
<text x="358.7" y="86.2">10</text>
<text x="365.7" y="88.8">9</text>
<text x="302.2" y="91.3">12</text>
<text x="28.5" y="142.1">S</text>
<text x="59" y="139.6">2</text>
<text x="71.7" y="142.1">1</text>
<text x="107.2" y="142.1">4</text>
<text x="27.9" y="147.2">TN</text>
<text x="28.6" y="144.6">T</text>
<text x="59" y="144.6">3</text>
<text x="107.2" y="144.6">2</text>
<text x="107.2" y="147.2">3</text>
<text x="119.9" y="147.2">1</text>
<text x="119.9" y="144.6">5</text>
<text x="272.3" y="149.7">5</text>
<text x="272.3" y="144.6">6</text>
<text x="285" y="147.2">7</text>
<text x="314.8" y="155" transform="rotate(-90 314.8 155)">1</text>
<text x="160.6" y="157.3">2</text>
<text x="173.3" y="159.9">1</text>
<text x="224.1" y="157.3">S</text>
<text x="224.2" y="159.9">T</text>
<text x="160.6" y="162.4">3</text>
<text x="223.5" y="162.4">TN</text>
<text x="314.8" y="166.8" transform="rotate(-90 314.8 166.8)">2</text>
<text x="106.6" y="170">13</text>
<text x="106.6" y="172.6">15</text>
<text x="119.3" y="172.6">12</text>
<text x="106.6" y="175.1">14</text>
<text x="119.3" y="175.1">16</text>
<text x="29.1" y="236.1">1</text>
<text x="29.1" y="238.6">3</text>
<text x="38" y="236.1">2</text>
<text x="38" y="238.6">4</text>
<text x="29.1" y="241.2">5</text>
<text x="29.1" y="243.7">7</text>
<text x="38" y="241.2">6</text>
<text x="38" y="243.7">8</text>
<text x="139.6" y="240.1" transform="rotate(-90 139.6 240.1)">4</text>
<text x="177.7" y="240.7" transform="rotate(-90 177.7 240.7)">11</text>
<text x="215.8" y="240.1" transform="rotate(-90 215.8 240.1)">8</text>
<text x="29.1" y="246.2">9</text>
<text x="37.4" y="246.2">10</text>
<text x="177.7" y="251.6" transform="rotate(-90 177.7 251.6)">6</text>
<text x="215.8" y="251.6" transform="rotate(-90 215.8 251.6)">4</text>
<text x="139.6" y="252.2" transform="rotate(-90 139.6 252.2)">11</text>
</g>
<g font-size=".5" fill="#006464">
<text x="109.4" y="145.2">DIODE_BIAS</text>
<text x="109.4" y="173.1">DIODE_BIAS</text>
</g>
<g font-size=".4" fill="#840000">
<text x="34.2" y="49.6" transform="rotate(-90 34.2 49.6)">Mounting</text>
<text x="140.9" y="49.6" transform="rotate(-90 140.9 49.6)">Mounting</text>
</g>
</svg>
